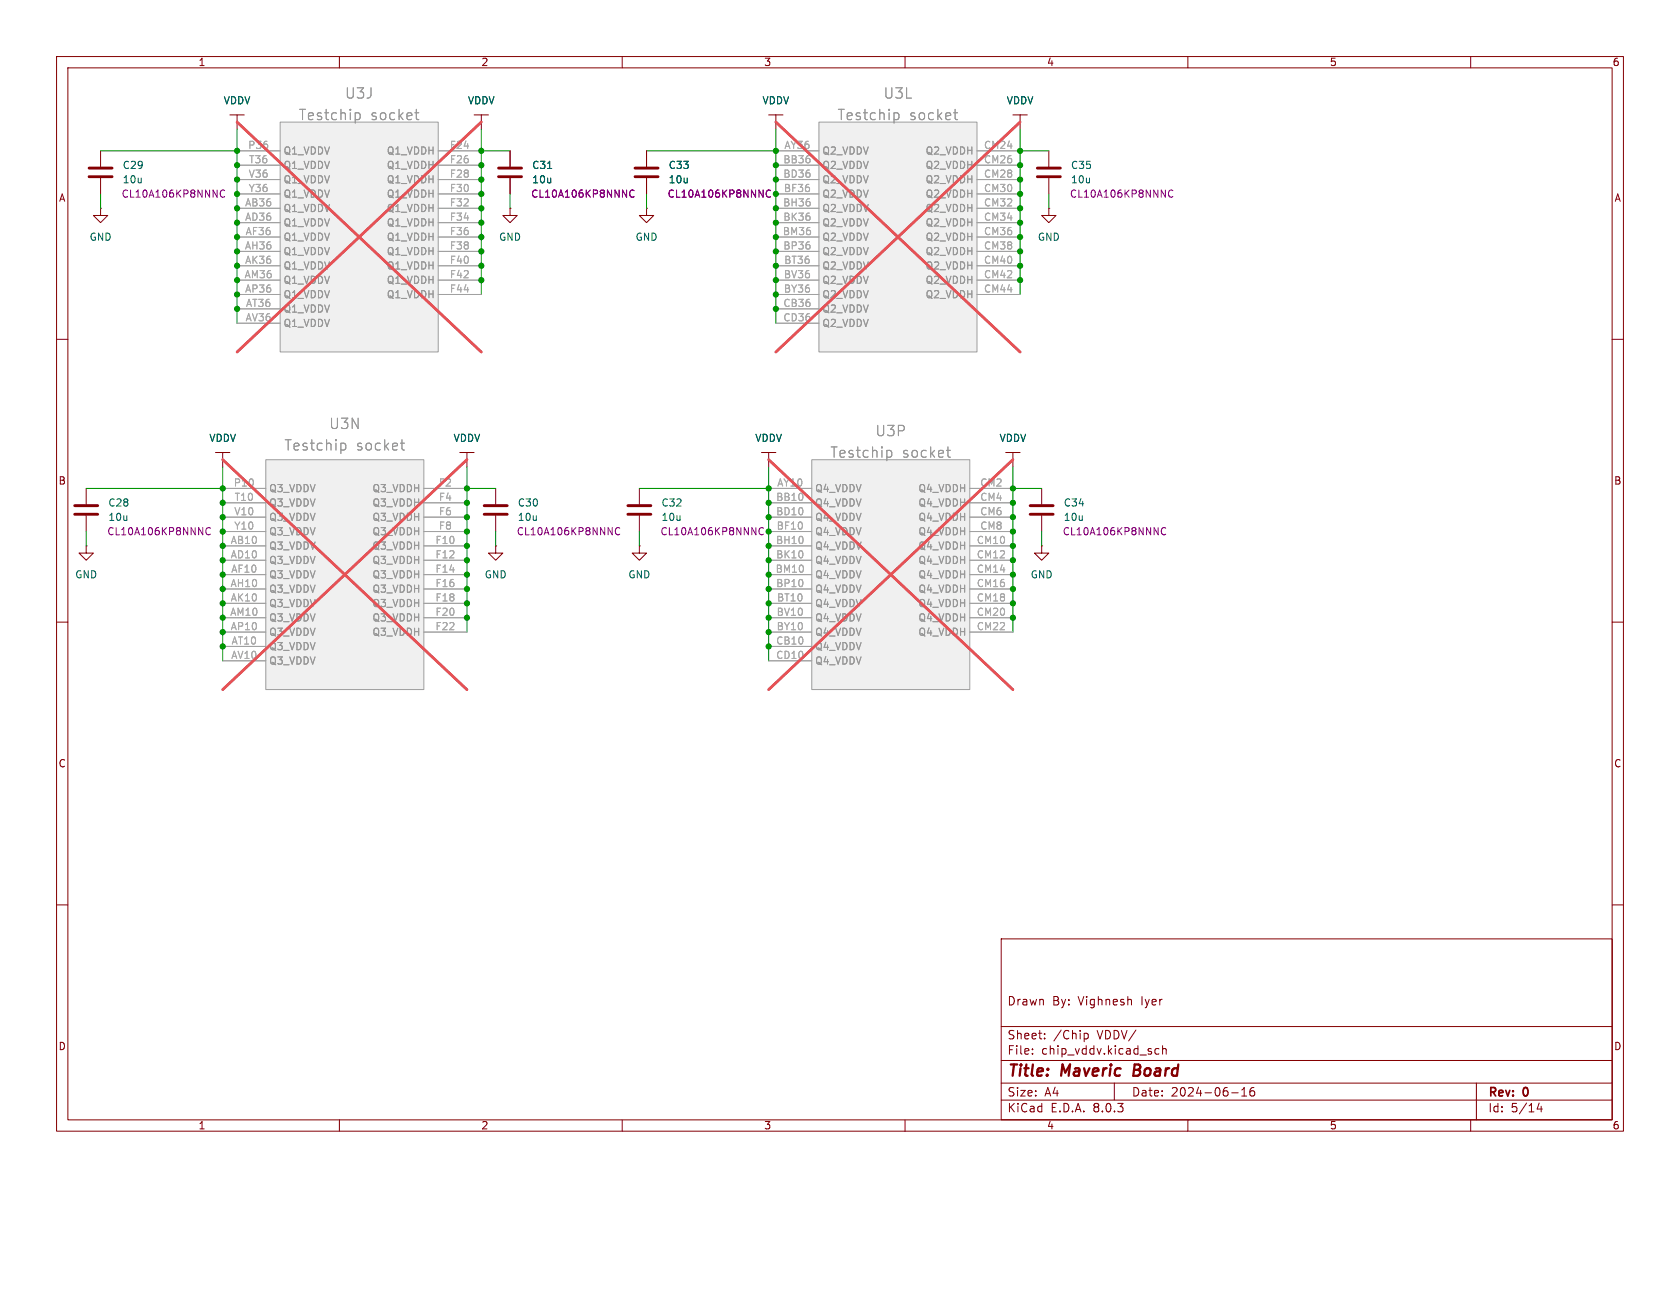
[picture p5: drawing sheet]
<svg xmlns="http://www.w3.org/2000/svg" width="279mm" height="216mm" viewBox="0 0 279 216" stroke-linecap="round" stroke-linejoin="round" font-family="sans-serif">
<g fill="none" stroke="#840000" stroke-width=".17">
<path d="M9.4 9.4h260.6v178.8h-260.6zM11.3 11.3h256.8v175h-256.8zM56.4 9.4v1.9M103.5 9.4v1.9M150.5 9.4v1.9M197.6 9.4v1.9M244.6 9.4v1.9M9.4 56.4h1.9M268.1 56.4h1.9M106.3 81.2v2.7M106.3 85.8v2.6M9.4 103.5h1.9"/>
<path d="M268.1 103.5h1.9M9.4 150.5h1.9M166.5 156.2h101.6v30.1h-101.6zM268.1 150.5h1.9M166.5 176.4h101.6M166.5 170.7h101.6M171.7 175.2v.1M171.7 174.5v.1M173.7 172.7v.1M173.7 171.9v.2M180.3 171.9h.4l.3 .2v.4l-.1 .2h-.6M188.1 166.3l.1 .9"/>
<path d="M192.7 174.5l-.4-.1-.2 .3v.4l.1 .2h.5M193.3 174.5l.3-.1 .3 .1 .1 .8M193.3 173.9v1.4M56.4 186.3v1.9M103.5 186.3v1.9M150.5 186.3v1.9M166.5 183h101.6M166.5 180.2h101.6M185.3 180.2v2.8M197.6 186.3v1.9M204.8 181.8h1.1M206.5 182.3h.8"/>
<path d="M206.5 181.3l.4-.4v1.4M208.5 180.9a.56 .56 0 0 0-.6 .6v.5l.1 .2 .4 .1 .2-.1 .1-.5-.2-.2-.4-.1-.2 .3M244.6 186.3v1.9M245.5 180.2v6.1M256 183.5l-.4 1h.9M256.3 184v.9"/>
</g>
<path d="M188.7 177.1l-.2 1.8h.7" fill="none" stroke="#840000" stroke-width=".38"/>
<path d="M104.4 85.5h3.8M104.4 84.1h3.8" fill="none" stroke="#840000" stroke-width=".48"/>
<path d="M127 87.9a.57 .57 0 0 0-.8 .4 .57 .57 0 0 0 .5 .7l.3-.2" fill="none" stroke="#840084" stroke-width=".17"/>
<path d="M136.2 20.3h26.3v38.2h-26.3z" fill="#f0f0f0"/>
<path d="M136.2 20.3h26.3v38.2h-26.3z" fill="none" stroke="#9f9f9f" stroke-width=".17"/>
<g fill="none" stroke="#a1a1a1" stroke-width=".17">
<path d="M129 25.1h7.2M129 27.5h7.2M129 29.9h7.2M129 32.3h7.2M129 34.6h7.2M129 37h7.2M129 39.4h7.2M162.5 25.1h7.2M162.5 27.5h7.2M162.5 29.9h7.2M162.5 32.3h7.2M162.5 34.6h7.2"/>
<path d="M162.5 37h7.2M162.5 39.4h7.2M129 41.8h7.2M129 44.2h7.2M129 46.6h7.2M129 49h7.2M129 51.4h7.2M129 53.8h7.2M162.5 41.8h7.2M162.5 44.2h7.2M162.5 46.6h7.2M162.5 49h7.2"/>
</g>
<path d="M148.8 18.8h.5l.2 .3-.1 .6-.2 .2h-.4M158.6 18.8h.7M158.8 19.7l.1 .1 .4 .1" fill="none" stroke="#989898" stroke-width=".17"/>
<path d="M129 20.3l40.7 38.3M169.7 20.3l-40.7 38.3" fill="none" stroke="#e65255" stroke-width=".43"/>
<path d="M135 76.5h26.3v38.2h-26.3z" fill="#f0f0f0"/>
<path d="M135 76.5h26.3v38.2h-26.3z" fill="none" stroke="#9f9f9f" stroke-width=".17"/>
<g fill="none" stroke="#a1a1a1" stroke-width=".17">
<path d="M127.8 81.2h7.2M127.8 83.6h7.2M127.8 86h7.2M127.8 88.4h7.2M127.8 90.8h7.2M127.8 93.2h7.2M127.8 95.6h7.2M127.8 98h7.2M161.3 81.2h7.2M161.3 83.6h7.2M161.3 86h7.2M161.3 88.4h7.2"/>
<path d="M161.3 90.8h7.2M161.3 93.2h7.2M161.3 95.6h7.2M161.3 98h7.2M127.8 100.4h7.2M127.8 102.7h7.2M127.8 105.1h7.2M127.8 107.5h7.2M127.8 109.9h7.2M161.3 100.4h7.2M161.3 102.7h7.2M161.3 105.1h7.2"/>
</g>
<path d="M147.7 74.9h.3l.3 .3-.1 .7-.2 .2h-.3M157.4 74.9h.7M157.6 75.8l.1 .2 .4 .1" fill="none" stroke="#989898" stroke-width=".17"/>
<path d="M127.8 76.5l40.7 38.2M168.5 76.5l-40.7 38.2" fill="none" stroke="#e65255" stroke-width=".43"/>
<g fill="none" stroke="#840000" stroke-width=".17">
<path d="M38.2 19.1h2.4M39.4 19.1v2.4M127.8 19.1h2.4M129 19.1v2.4M168.5 19.1h2.3M169.7 19.1v2.4M16.7 34.6v1.2h1.2l-1.2 1.2-1.2-1.2h1.2M16.7 34.6h.1M16.7 25.1v2.6M16.7 29.6v2.7M84.8 34.6v1.2h1.2l-1.2 1.2-1.2-1.2h1.2M84.8 34.6h.1"/>
<path d="M84.8 25.1v2.6M84.8 29.6v2.7M107.5 34.6v1.2h1.2l-1.2 1.2-1.2-1.2h1.2M107.5 34.6h.1M107.5 25.1v2.6M107.5 29.6v2.7M174.4 34.6v1.2h1.2l-1.2 1.2-1.2-1.2h1.2M174.4 34.6h.1M174.4 25.1v2.6M174.4 29.6v2.7M35.8 75.3h2.4M37 75.3v2.4"/>
<path d="M76.5 75.3h2.4M77.7 75.3v2.4M126.6 75.3h2.4M127.8 75.3v2.4M167.3 75.3h2.4M168.5 75.3v2.4M14.3 90.8v1.2h1.2l-1.2 1.2-1.2-1.2h1.2M14.3 90.8h.1M14.3 81.2v2.7M14.3 85.8v2.6M82.4 81.2v2.7M82.4 85.8v2.6"/>
<path d="M106.3 90.8v1.2h1.2l-1.2 1.2-1.2-1.2h1.2M106.3 90.8h.1M173.2 90.8v1.2h1.2l-1.2 1.2-1.2-1.2h1.2M173.2 90.8h.1M173.2 81.2v2.7M173.2 85.8v2.6"/>
</g>
<g fill="none" stroke="#840000" stroke-width=".48">
<path d="M14.8 29.4h3.8M14.8 28h3.8M82.9 29.4h3.8M82.9 28h3.8M105.6 29.4h3.8M105.6 28h3.8M172.5 29.4h3.8M172.5 28h3.8M12.4 85.5h3.8M12.4 84.1h3.8M80.5 85.5h3.8M80.5 84.1h3.8"/>
<path d="M171.3 85.5h3.8M171.3 84.1h3.8"/>
</g>
<path d="M37.4 31.7a.57 .57 0 0 0-.8 .4 .57 .57 0 0 0 .5 .7l.3-.1M105.5 31.7a.57 .57 0 0 0-.8 .4 .57 .57 0 0 0 .5 .7l.3-.1M128.2 31.7a.57 .57 0 0 0-.8 .4 .57 .57 0 0 0 .5 .7l.3-.1M195.1 31.7a.57 .57 0 0 0-.8 .4 .57 .57 0 0 0 .5 .7l.3-.1M35 87.9a.57 .57 0 0 0-.8 .4 .57 .57 0 0 0 .5 .7l.3-.2M103.1 87.9a.57 .57 0 0 0-.8 .4 .57 .57 0 0 0 .5 .7l.3-.2M193.9 87.9a.57 .57 0 0 0-.8 .4 .57 .57 0 0 0 .5 .7l.3-.2" fill="none" stroke="#840084" stroke-width=".17"/>
<path d="M91.1 28h.7" fill="none" stroke="#006464" stroke-width=".17"/>
<path d="M44.2 76.5h26.3v38.2h-26.3z" fill="#f0f0f0"/>
<path d="M44.2 76.5h26.3v38.2h-26.3z" fill="none" stroke="#9f9f9f" stroke-width=".17"/>
<g fill="none" stroke="#a1a1a1" stroke-width=".17">
<path d="M37 90.8h7.2M37 93.2h7.2M37 95.6h7.2M37 98h7.2M37 81.2h7.2M37 83.6h7.2M37 86h7.2M37 88.4h7.2M70.5 90.8h7.2M70.5 93.2h7.2M70.5 95.6h7.2M70.5 98h7.2"/>
<path d="M70.5 81.2h7.2M70.5 83.6h7.2M70.5 86h7.2M70.5 88.4h7.2M37 100.4h7.2M37 102.7h7.2M37 105.1h7.2M37 107.5h7.2M37 109.9h7.2M70.5 100.4h7.2M70.5 102.7h7.2M70.5 105.1h7.2"/>
</g>
<path d="M56.9 73.7l.4 .1 .2 .2-.1 .7-.2 .2h-.3M66.6 73.7h.7M66.9 74.6v.2l.4 .1" fill="none" stroke="#989898" stroke-width=".17"/>
<path d="M37 76.5l40.7 38.2M77.7 76.5l-40.7 38.2" fill="none" stroke="#e65255" stroke-width=".43"/>
<path d="M82.4 90.8v1.2h1.2l-1.2 1.2-1.2-1.2h1.2M82.4 90.8h.1" fill="none" stroke="#840000" stroke-width=".17"/>
<path d="M46.6 20.3h26.3v38.2h-26.3z" fill="#f0f0f0"/>
<path d="M46.6 20.3h26.3v38.2h-26.3z" fill="none" stroke="#9f9f9f" stroke-width=".17"/>
<g fill="none" stroke="#a1a1a1" stroke-width=".17">
<path d="M39.4 34.6h7.2M39.4 37h7.2M39.4 39.4h7.2M39.4 25.1h7.2M39.4 27.5h7.2M39.4 29.9h7.2M39.4 32.3h7.2M72.9 34.6h7.1M72.9 37h7.1M72.9 39.4h7.1M72.9 25.1h7.1M72.9 27.5h7.1"/>
<path d="M72.9 29.9h7.1M72.9 32.3h7.1M129 34.6h7.2M129 37h7.2M129 39.4h7.2M129 25.1h7.2M129 27.5h7.2M129 29.9h7.2M129 32.3h7.2M162.5 34.6h7.2M162.5 37h7.2M162.5 39.4h7.2"/>
<path d="M162.5 25.1h7.2M162.5 27.5h7.2M162.5 29.9h7.2M162.5 32.3h7.2M39.4 41.8h7.2M39.4 44.2h7.2M39.4 46.6h7.2M39.4 49h7.2M39.4 51.4h7.2M39.4 53.8h7.2M72.9 41.8h7.1M72.9 44.2h7.1"/>
<path d="M72.9 46.6h7.1M72.9 49h7.1M129 41.8h7.2M129 44.2h7.2M129 46.6h7.2M129 49h7.2M129 51.4h7.2M129 53.8h7.2M162.5 41.8h7.2M162.5 44.2h7.2M162.5 46.6h7.2M162.5 49h7.2"/>
<path d="M37 81.2h7.2M37 83.6h7.2M37 86h7.2M37 88.4h7.2M37 90.8h7.2M37 93.2h7.2M37 95.6h7.2M37 98h7.2M70.5 81.2h7.2M70.5 83.6h7.2M70.5 86h7.2M70.5 88.4h7.2"/>
<path d="M70.5 90.8h7.2M70.5 93.2h7.2M70.5 95.6h7.2M70.5 98h7.2M127.8 81.2h7.2M127.8 83.6h7.2M127.8 86h7.2M127.8 88.4h7.2M127.8 90.8h7.2M127.8 93.2h7.2M127.8 95.6h7.2M127.8 98h7.2"/>
<path d="M161.3 81.2h7.2M161.3 83.6h7.2M161.3 86h7.2M161.3 88.4h7.2M161.3 90.8h7.2M161.3 93.2h7.2M161.3 95.6h7.2M161.3 98h7.2M37 100.4h7.2M37 102.7h7.2M37 105.1h7.2M37 107.5h7.2"/>
<path d="M37 109.9h7.2M70.5 100.4h7.2M70.5 102.7h7.2M70.5 105.1h7.2M127.8 100.4h7.2M127.8 102.7h7.2M127.8 105.1h7.2M127.8 107.5h7.2M127.8 109.9h7.2M161.3 100.4h7.2M161.3 102.7h7.2M161.3 105.1h7.2"/>
</g>
<path d="M59.2 18.8h.5l.2 .3-.1 .6-.2 .2h-.4M69 18.8h.6M69.2 19.7l.1 .1 .3 .1M148.8 18.8h.5l.2 .3-.1 .6-.2 .2h-.4M158.6 18.8h.7M158.8 19.7l.1 .1 .4 .1M56.9 73.7l.4 .1 .2 .2-.1 .7-.2 .2h-.3M66.6 73.7h.7M66.9 74.6v.2l.4 .1M147.7 74.9h.3l.3 .3-.1 .7-.2 .2h-.3M157.4 74.9h.7M157.6 75.8l.1 .2 .4 .1" fill="none" stroke="#989898" stroke-width=".17"/>
<path d="M39.4 20.3l40.6 38.3M80 20.3l-40.6 38.3M129 20.3l40.7 38.3M169.7 20.3l-40.7 38.3M37 76.5l40.7 38.2M77.7 76.5l-40.7 38.2M127.8 76.5l40.7 38.2M168.5 76.5l-40.7 38.2" fill="none" stroke="#e65255" stroke-width=".43"/>
<path d="M78.9 19.1h2.3M80 19.1v2.4M84.8 25.1v2.6M84.8 29.6v2.7M107.5 25.1v2.6M107.5 29.6v2.7" fill="none" stroke="#840000" stroke-width=".17"/>
<g fill="none" stroke="#009600" stroke-width=".17">
<path d="M16.7 25.1h22.7M16.7 32.3v2.3M39.4 21.5v32.3M80 21.5v27.5M80 25.1h4.8M84.8 32.3v2.3M107.5 25.1h21.5M107.5 32.3v2.3M129 21.5v32.3M169.7 25.1h4.7M169.7 21.5v27.5M174.4 32.3v2.3"/>
<path d="M37 77.7v32.2M77.7 77.7v27.4M127.8 77.7v32.2M168.5 77.7v27.4M14.3 81.2h22.7M14.3 88.4v2.4M77.7 81.2h4.7M82.4 88.4v2.4M106.3 81.2h21.5M106.3 88.4v2.4M168.5 81.2h4.7M173.2 88.4v2.4"/>
</g>
<path d="M91.1 28h.7" fill="none" stroke="#006464" stroke-width=".17"/>
<path d="M105.5 31.7a.57 .57 0 0 0-.8 .4 .57 .57 0 0 0 .5 .7l.3-.1M128.2 31.7a.57 .57 0 0 0-.8 .4 .57 .57 0 0 0 .5 .7l.3-.1" fill="none" stroke="#840084" stroke-width=".17"/>
<g fill="#009600" stroke="#009600" stroke-width=".17">
<circle cx="39.4" cy="34.6" r=".43"/>
<circle cx="39.4" cy="32.3" r=".43"/>
<circle cx="39.4" cy="29.9" r=".43"/>
<circle cx="39.4" cy="37" r=".43"/>
<circle cx="39.4" cy="46.6" r=".43"/>
<circle cx="39.4" cy="49" r=".43"/>
<circle cx="39.4" cy="25.1" r=".43"/>
<circle cx="39.4" cy="27.5" r=".43"/>
<circle cx="39.4" cy="44.2" r=".43"/>
<circle cx="39.4" cy="41.8" r=".43"/>
<circle cx="39.4" cy="39.4" r=".43"/>
<circle cx="169.7" cy="34.6" r=".43"/>
<circle cx="169.7" cy="32.3" r=".43"/>
<circle cx="169.7" cy="29.9" r=".43"/>
<circle cx="169.7" cy="41.8" r=".43"/>
<circle cx="169.7" cy="44.2" r=".43"/>
<circle cx="169.7" cy="46.6" r=".43"/>
<circle cx="129" cy="37" r=".43"/>
<circle cx="129" cy="32.3" r=".43"/>
<circle cx="129" cy="39.4" r=".43"/>
<circle cx="129" cy="34.6" r=".43"/>
<circle cx="169.7" cy="27.5" r=".43"/>
<circle cx="169.7" cy="25.1" r=".43"/>
<circle cx="129" cy="27.5" r=".43"/>
<circle cx="129" cy="29.9" r=".43"/>
<circle cx="169.7" cy="37" r=".43"/>
<circle cx="169.7" cy="39.4" r=".43"/>
<circle cx="37" cy="100.4" r=".43"/>
<circle cx="37" cy="102.7" r=".43"/>
<circle cx="37" cy="95.6" r=".43"/>
<circle cx="37" cy="93.2" r=".43"/>
<circle cx="37" cy="98" r=".43"/>
<circle cx="37" cy="90.8" r=".43"/>
<circle cx="37" cy="81.2" r=".43"/>
<circle cx="37" cy="83.6" r=".43"/>
<circle cx="37" cy="86" r=".43"/>
<circle cx="37" cy="88.4" r=".43"/>
<circle cx="39.4" cy="51.4" r=".43"/>
<circle cx="168.5" cy="95.6" r=".43"/>
<circle cx="168.5" cy="98" r=".43"/>
<circle cx="168.5" cy="93.2" r=".43"/>
<circle cx="127.8" cy="105.1" r=".43"/>
<circle cx="127.8" cy="107.5" r=".43"/>
<circle cx="168.5" cy="90.8" r=".43"/>
<circle cx="168.5" cy="86" r=".43"/>
<circle cx="168.5" cy="88.4" r=".43"/>
<circle cx="127.8" cy="95.6" r=".43"/>
<circle cx="168.5" cy="102.7" r=".43"/>
<circle cx="168.5" cy="100.4" r=".43"/>
<circle cx="127.8" cy="90.8" r=".43"/>
<circle cx="127.8" cy="93.2" r=".43"/>
<circle cx="127.8" cy="102.7" r=".43"/>
<circle cx="127.8" cy="98" r=".43"/>
<circle cx="127.8" cy="100.4" r=".43"/>
<circle cx="168.5" cy="81.2" r=".43"/>
<circle cx="168.5" cy="83.6" r=".43"/>
<circle cx="77.7" cy="98" r=".43"/>
<circle cx="77.7" cy="93.2" r=".43"/>
<circle cx="77.7" cy="95.6" r=".43"/>
<circle cx="77.7" cy="83.6" r=".43"/>
<circle cx="77.7" cy="86" r=".43"/>
<circle cx="77.7" cy="81.2" r=".43"/>
<circle cx="77.7" cy="88.4" r=".43"/>
<circle cx="77.7" cy="90.8" r=".43"/>
<circle cx="37" cy="105.1" r=".43"/>
<circle cx="37" cy="107.5" r=".43"/>
<circle cx="77.7" cy="102.7" r=".43"/>
<circle cx="77.7" cy="100.4" r=".43"/>
<circle cx="129" cy="49" r=".43"/>
<circle cx="129" cy="46.6" r=".43"/>
<circle cx="129" cy="41.8" r=".43"/>
<circle cx="129" cy="44.2" r=".43"/>
<circle cx="129" cy="51.4" r=".43"/>
<circle cx="127.8" cy="83.6" r=".43"/>
<circle cx="127.8" cy="88.4" r=".43"/>
<circle cx="127.8" cy="81.2" r=".43"/>
<circle cx="127.8" cy="86" r=".43"/>
<circle cx="80" cy="32.3" r=".43"/>
<circle cx="80" cy="27.5" r=".43"/>
<circle cx="80" cy="29.9" r=".43"/>
<circle cx="80" cy="37" r=".43"/>
<circle cx="80" cy="39.4" r=".43"/>
<circle cx="80" cy="41.8" r=".43"/>
<circle cx="80" cy="34.6" r=".43"/>
<circle cx="80" cy="46.6" r=".43"/>
<circle cx="80" cy="44.2" r=".43"/>
<circle cx="129" cy="25.1" r=".43"/>
<circle cx="80" cy="25.1" r=".43"/>
</g>
<g font-size="2.6" fill="#840000">
<text x="167.5" y="179.6">Title:</text>
<text x="176.5" y="179.6">Maveric</text>
<text x="189.3" y="179.6">Board</text>
</g>
<g font-size="2.4" fill="#989898">
<text x="57.3" y="16.6">U3J</text>
<text x="146.9" y="16.6">U3L</text>
<text x="49.6" y="20.2">Testchip</text>
<text x="61.6" y="20.2">socket</text>
<text x="139.2" y="20.2">Testchip</text>
<text x="151.2" y="20.2">socket</text>
<text x="54.7" y="71.6">U3N</text>
<text x="47.2" y="75.1">Testchip</text>
<text x="59.2" y="75.1">socket</text>
<text x="138" y="76.3">Testchip</text>
<text x="145.5" y="72.8">U3P</text>
<text x="150" y="76.3">socket</text>
</g>
<g font-size="2" fill="#840000">
<text x="167.5" y="167.4">Drawn</text>
<text x="175" y="167.4">By:</text>
<text x="179.4" y="167.4">Vighnesh</text>
<text x="189.9" y="167.4">Iyer</text>
<text x="167.5" y="173.1">Sheet:</text>
<text x="175.2" y="173.1">/Chip</text>
<text x="182.5" y="173.1">VDDV/</text>
<text x="167.5" y="175.6">File:</text>
<text x="173.2" y="175.6">chip_vddv.kicad_sch</text>
<text x="167.5" y="185.2">KiCad</text>
<text x="167.5" y="182.6">Size:</text>
<text x="173.7" y="182.6">A4</text>
<text x="174.7" y="185.2">E.D.A.</text>
<text x="181.9" y="185.2">8.0.3</text>
<text x="188.1" y="182.6">Date:</text>
<text x="194.7" y="182.6">2024-06-16</text>
<text x="247.4" y="182.8">Rev:</text>
<text x="247.4" y="185.2">Id:</text>
<text x="251.3" y="185.2">5/14</text>
<text x="253.4" y="182.8">0</text>
</g>
<g font-size="1.7" fill="#840000">
<text x="32.9" y="11.2">1</text>
<text x="80" y="11.2">2</text>
<text x="127" y="11.2">3</text>
<text x="174" y="11.2">4</text>
<text x="221.1" y="11.2">5</text>
<text x="268.1" y="11.2">6</text>
<text x="9.7" y="33.8">A</text>
<text x="268.4" y="33.8">A</text>
<text x="9.6" y="80.8">B</text>
<text x="268.3" y="80.8">B</text>
<text x="9.6" y="127.8">C</text>
<text x="268.3" y="127.8">C</text>
<text x="9.6" y="174.9">D</text>
<text x="268.3" y="174.9">D</text>
<text x="32.9" y="188">1</text>
<text x="80" y="188">2</text>
<text x="127" y="188">3</text>
<text x="174" y="188">4</text>
<text x="221.1" y="188">5</text>
<text x="268.1" y="188">6</text>
</g>
<g font-size="1.7" fill="#006464">
<text x="37.1" y="17.5">VDDV</text>
<text x="77.7" y="17.5">VDDV</text>
<text x="126.7" y="17.5">VDDV</text>
<text x="167.3" y="17.5">VDDV</text>
<text x="20.3" y="28.3">C29</text>
<text x="88.4" y="28.3">C31</text>
<text x="111.1" y="28.3">C33</text>
<text x="178" y="28.3">C35</text>
<text x="20.3" y="30.7">10u</text>
<text x="88.4" y="30.7">10u</text>
<text x="111.1" y="30.7">10u</text>
<text x="178" y="30.7">10u</text>
<text x="14.8" y="40.2">GND</text>
<text x="82.9" y="40.2">GND</text>
<text x="105.6" y="40.2">GND</text>
<text x="172.5" y="40.2">GND</text>
<text x="34.7" y="73.7">VDDV</text>
<text x="75.3" y="73.7">VDDV</text>
<text x="125.5" y="73.7">VDDV</text>
<text x="166.1" y="73.7">VDDV</text>
<text x="17.9" y="84.4">C28</text>
<text x="17.9" y="86.8">10u</text>
<text x="86" y="84.4">C30</text>
<text x="86" y="86.8">10u</text>
<text x="109.9" y="84.4">C32</text>
<text x="109.9" y="86.8">10u</text>
<text x="176.8" y="84.4">C34</text>
<text x="176.8" y="86.8">10u</text>
<text x="12.4" y="96.4">GND</text>
<text x="80.5" y="96.4">GND</text>
<text x="104.4" y="96.4">GND</text>
<text x="171.3" y="96.4">GND</text>
</g>
<g font-size="1.7" fill="#aaa">
<text x="41.2" y="24.9">P36</text>
<text x="41.3" y="29.6">V36</text>
<text x="41.3" y="27.2">T36</text>
<text x="74.7" y="24.9">F24</text>
<text x="74.7" y="27.2">F26</text>
<text x="74.7" y="29.6">F28</text>
<text x="130.2" y="27.2">BB36</text>
<text x="130.2" y="29.6">BD36</text>
<text x="130.4" y="24.9">AY36</text>
<text x="163.6" y="24.9">CM24</text>
<text x="163.6" y="27.2">CM26</text>
<text x="163.6" y="29.6">CM28</text>
<text x="40.7" y="34.4">AB36</text>
<text x="41.3" y="32">Y36</text>
<text x="74.7" y="32">F30</text>
<text x="74.7" y="34.4">F32</text>
<text x="130.2" y="34.4">BH36</text>
<text x="130.3" y="32">BF36</text>
<text x="163.6" y="32">CM30</text>
<text x="163.6" y="34.4">CM32</text>
<text x="40.6" y="41.6">AH36</text>
<text x="40.7" y="36.8">AD36</text>
<text x="40.8" y="39.2">AF36</text>
<text x="74.7" y="36.8">F34</text>
<text x="74.7" y="39.2">F36</text>
<text x="74.7" y="41.6">F38</text>
<text x="130.1" y="39.2">BM36</text>
<text x="130.2" y="36.8">BK36</text>
<text x="130.2" y="41.6">BP36</text>
<text x="163.6" y="36.8">CM34</text>
<text x="163.6" y="39.2">CM36</text>
<text x="163.6" y="41.6">CM38</text>
<text x="40.6" y="46.4">AM36</text>
<text x="40.7" y="44">AK36</text>
<text x="74.7" y="44">F40</text>
<text x="74.7" y="46.4">F42</text>
<text x="130.3" y="46.4">BV36</text>
<text x="130.3" y="44">BT36</text>
<text x="163.6" y="44">CM40</text>
<text x="163.6" y="46.4">CM42</text>
<text x="40.7" y="48.7">AP36</text>
<text x="40.8" y="53.5">AV36</text>
<text x="40.8" y="51.1">AT36</text>
<text x="74.7" y="48.7">F44</text>
<text x="130.2" y="51.1">CB36</text>
<text x="130.2" y="53.5">CD36</text>
<text x="130.3" y="48.7">BY36</text>
<text x="163.6" y="48.7">CM44</text>
<text x="38.8" y="81">P10</text>
<text x="38.9" y="83.4">T10</text>
<text x="72.9" y="81">F2</text>
<text x="72.9" y="83.4">F4</text>
<text x="129" y="83.4">BB10</text>
<text x="129.2" y="81">AY10</text>
<text x="162.9" y="81">CM2</text>
<text x="162.9" y="83.4">CM4</text>
<text x="38.9" y="85.8">V10</text>
<text x="38.9" y="88.2">Y10</text>
<text x="72.9" y="85.8">F6</text>
<text x="72.9" y="88.2">F8</text>
<text x="129" y="85.8">BD10</text>
<text x="129.1" y="88.2">BF10</text>
<text x="162.9" y="85.8">CM6</text>
<text x="162.9" y="88.2">CM8</text>
<text x="38.3" y="90.6">AB10</text>
<text x="38.3" y="93">AD10</text>
<text x="38.4" y="95.3">AF10</text>
<text x="72.3" y="90.6">F10</text>
<text x="72.3" y="93">F12</text>
<text x="72.3" y="95.3">F14</text>
<text x="128.9" y="95.3">BM10</text>
<text x="129" y="90.6">BH10</text>
<text x="129" y="93">BK10</text>
<text x="162.4" y="90.6">CM10</text>
<text x="162.4" y="93">CM12</text>
<text x="162.4" y="95.3">CM14</text>
<text x="38.2" y="97.7">AH10</text>
<text x="38.3" y="100.1">AK10</text>
<text x="72.3" y="97.7">F16</text>
<text x="72.3" y="100.1">F18</text>
<text x="129" y="97.7">BP10</text>
<text x="129.1" y="100.1">BT10</text>
<text x="162.4" y="97.7">CM16</text>
<text x="162.4" y="100.1">CM18</text>
<text x="38.2" y="102.5">AM10</text>
<text x="38.3" y="104.9">AP10</text>
<text x="38.4" y="107.3">AT10</text>
<text x="72.3" y="102.5">F20</text>
<text x="72.3" y="104.9">F22</text>
<text x="129" y="107.3">CB10</text>
<text x="129.1" y="102.5">BV10</text>
<text x="129.1" y="104.9">BY10</text>
<text x="162.4" y="102.5">CM20</text>
<text x="162.4" y="104.9">CM22</text>
<text x="38.4" y="109.7">AV10</text>
<text x="129" y="109.7">CD10</text>
</g>
<g font-size="1.7" fill="#989898">
<text x="47.1" y="25.9">Q1_VDDV</text>
<text x="47.1" y="28.3">Q1_VDDV</text>
<text x="64.2" y="25.9">Q1_VDDH</text>
<text x="64.2" y="28.3">Q1_VDDH</text>
<text x="136.7" y="25.9">Q2_VDDV</text>
<text x="136.7" y="28.3">Q2_VDDV</text>
<text x="153.8" y="25.9">Q2_VDDH</text>
<text x="153.8" y="28.3">Q2_VDDH</text>
<text x="47.1" y="35.5">Q1_VDDV</text>
<text x="47.1" y="30.7">Q1_VDDV</text>
<text x="47.1" y="33.1">Q1_VDDV</text>
<text x="64.2" y="30.7">Q1_VDDH</text>
<text x="64.2" y="33.1">Q1_VDDH</text>
<text x="64.2" y="35.5">Q1_VDDH</text>
<text x="136.7" y="30.7">Q2_VDDV</text>
<text x="136.7" y="33.1">Q2_VDDV</text>
<text x="136.7" y="35.5">Q2_VDDV</text>
<text x="153.8" y="30.7">Q2_VDDH</text>
<text x="153.8" y="33.1">Q2_VDDH</text>
<text x="153.8" y="35.5">Q2_VDDH</text>
<text x="47.1" y="37.8">Q1_VDDV</text>
<text x="47.1" y="40.2">Q1_VDDV</text>
<text x="64.2" y="37.8">Q1_VDDH</text>
<text x="64.2" y="40.2">Q1_VDDH</text>
<text x="136.7" y="37.8">Q2_VDDV</text>
<text x="136.7" y="40.2">Q2_VDDV</text>
<text x="153.8" y="37.8">Q2_VDDH</text>
<text x="153.8" y="40.2">Q2_VDDH</text>
<text x="47.1" y="42.6">Q1_VDDV</text>
<text x="47.1" y="45">Q1_VDDV</text>
<text x="47.1" y="47.4">Q1_VDDV</text>
<text x="64.2" y="42.6">Q1_VDDH</text>
<text x="64.2" y="45">Q1_VDDH</text>
<text x="64.2" y="47.4">Q1_VDDH</text>
<text x="136.7" y="42.6">Q2_VDDV</text>
<text x="136.7" y="45">Q2_VDDV</text>
<text x="136.7" y="47.4">Q2_VDDV</text>
<text x="153.8" y="42.6">Q2_VDDH</text>
<text x="153.8" y="45">Q2_VDDH</text>
<text x="153.8" y="47.4">Q2_VDDH</text>
<text x="47.1" y="49.8">Q1_VDDV</text>
<text x="47.1" y="52.2">Q1_VDDV</text>
<text x="64.2" y="49.8">Q1_VDDH</text>
<text x="136.7" y="49.8">Q2_VDDV</text>
<text x="136.7" y="52.2">Q2_VDDV</text>
<text x="153.8" y="49.8">Q2_VDDH</text>
<text x="47.1" y="54.6">Q1_VDDV</text>
<text x="136.7" y="54.6">Q2_VDDV</text>
<text x="44.7" y="82.1">Q3_VDDV</text>
<text x="61.9" y="82.1">Q3_VDDH</text>
<text x="135.5" y="82.1">Q4_VDDV</text>
<text x="152.7" y="82.1">Q4_VDDH</text>
<text x="44.7" y="84.4">Q3_VDDV</text>
<text x="44.7" y="86.8">Q3_VDDV</text>
<text x="44.7" y="89.2">Q3_VDDV</text>
<text x="61.9" y="84.4">Q3_VDDH</text>
<text x="61.9" y="86.8">Q3_VDDH</text>
<text x="61.9" y="89.2">Q3_VDDH</text>
<text x="135.5" y="84.4">Q4_VDDV</text>
<text x="135.5" y="86.8">Q4_VDDV</text>
<text x="135.5" y="89.2">Q4_VDDV</text>
<text x="152.7" y="84.4">Q4_VDDH</text>
<text x="152.7" y="86.8">Q4_VDDH</text>
<text x="152.7" y="89.2">Q4_VDDH</text>
<text x="44.7" y="91.6">Q3_VDDV</text>
<text x="44.7" y="94">Q3_VDDV</text>
<text x="61.9" y="91.6">Q3_VDDH</text>
<text x="61.9" y="94">Q3_VDDH</text>
<text x="135.5" y="91.6">Q4_VDDV</text>
<text x="135.5" y="94">Q4_VDDV</text>
<text x="152.7" y="91.6">Q4_VDDH</text>
<text x="152.7" y="94">Q4_VDDH</text>
<text x="44.7" y="96.4">Q3_VDDV</text>
<text x="44.7" y="98.8">Q3_VDDV</text>
<text x="44.7" y="101.2">Q3_VDDV</text>
<text x="61.9" y="96.4">Q3_VDDH</text>
<text x="61.9" y="98.8">Q3_VDDH</text>
<text x="61.9" y="101.2">Q3_VDDH</text>
<text x="135.5" y="96.4">Q4_VDDV</text>
<text x="135.5" y="98.8">Q4_VDDV</text>
<text x="135.5" y="101.2">Q4_VDDV</text>
<text x="152.7" y="96.4">Q4_VDDH</text>
<text x="152.7" y="98.8">Q4_VDDH</text>
<text x="152.7" y="101.2">Q4_VDDH</text>
<text x="44.7" y="103.6">Q3_VDDV</text>
<text x="44.7" y="105.9">Q3_VDDV</text>
<text x="61.9" y="103.6">Q3_VDDH</text>
<text x="61.9" y="105.9">Q3_VDDH</text>
<text x="135.5" y="103.6">Q4_VDDV</text>
<text x="135.5" y="105.9">Q4_VDDV</text>
<text x="152.7" y="103.6">Q4_VDDH</text>
<text x="152.7" y="105.9">Q4_VDDH</text>
<text x="44.7" y="108.3">Q3_VDDV</text>
<text x="44.7" y="110.7">Q3_VDDV</text>
<text x="135.5" y="108.3">Q4_VDDV</text>
<text x="135.5" y="110.7">Q4_VDDV</text>
</g>
<g font-size="1.7" fill="#840084">
<text x="20.1" y="33.1">CL10A106KP8NNNC</text>
<text x="88.2" y="33.1">CL10A106KP8NNNC</text>
<text x="110.9" y="33.1">CL10A106KP8NNNC</text>
<text x="177.8" y="33.1">CL10A106KP8NNNC</text>
<text x="17.8" y="89.2">CL10A106KP8NNNC</text>
<text x="85.9" y="89.2">CL10A106KP8NNNC</text>
<text x="109.7" y="89.2">CL10A106KP8NNNC</text>
<text x="176.7" y="89.2">CL10A106KP8NNNC</text>
</g>
</svg>
